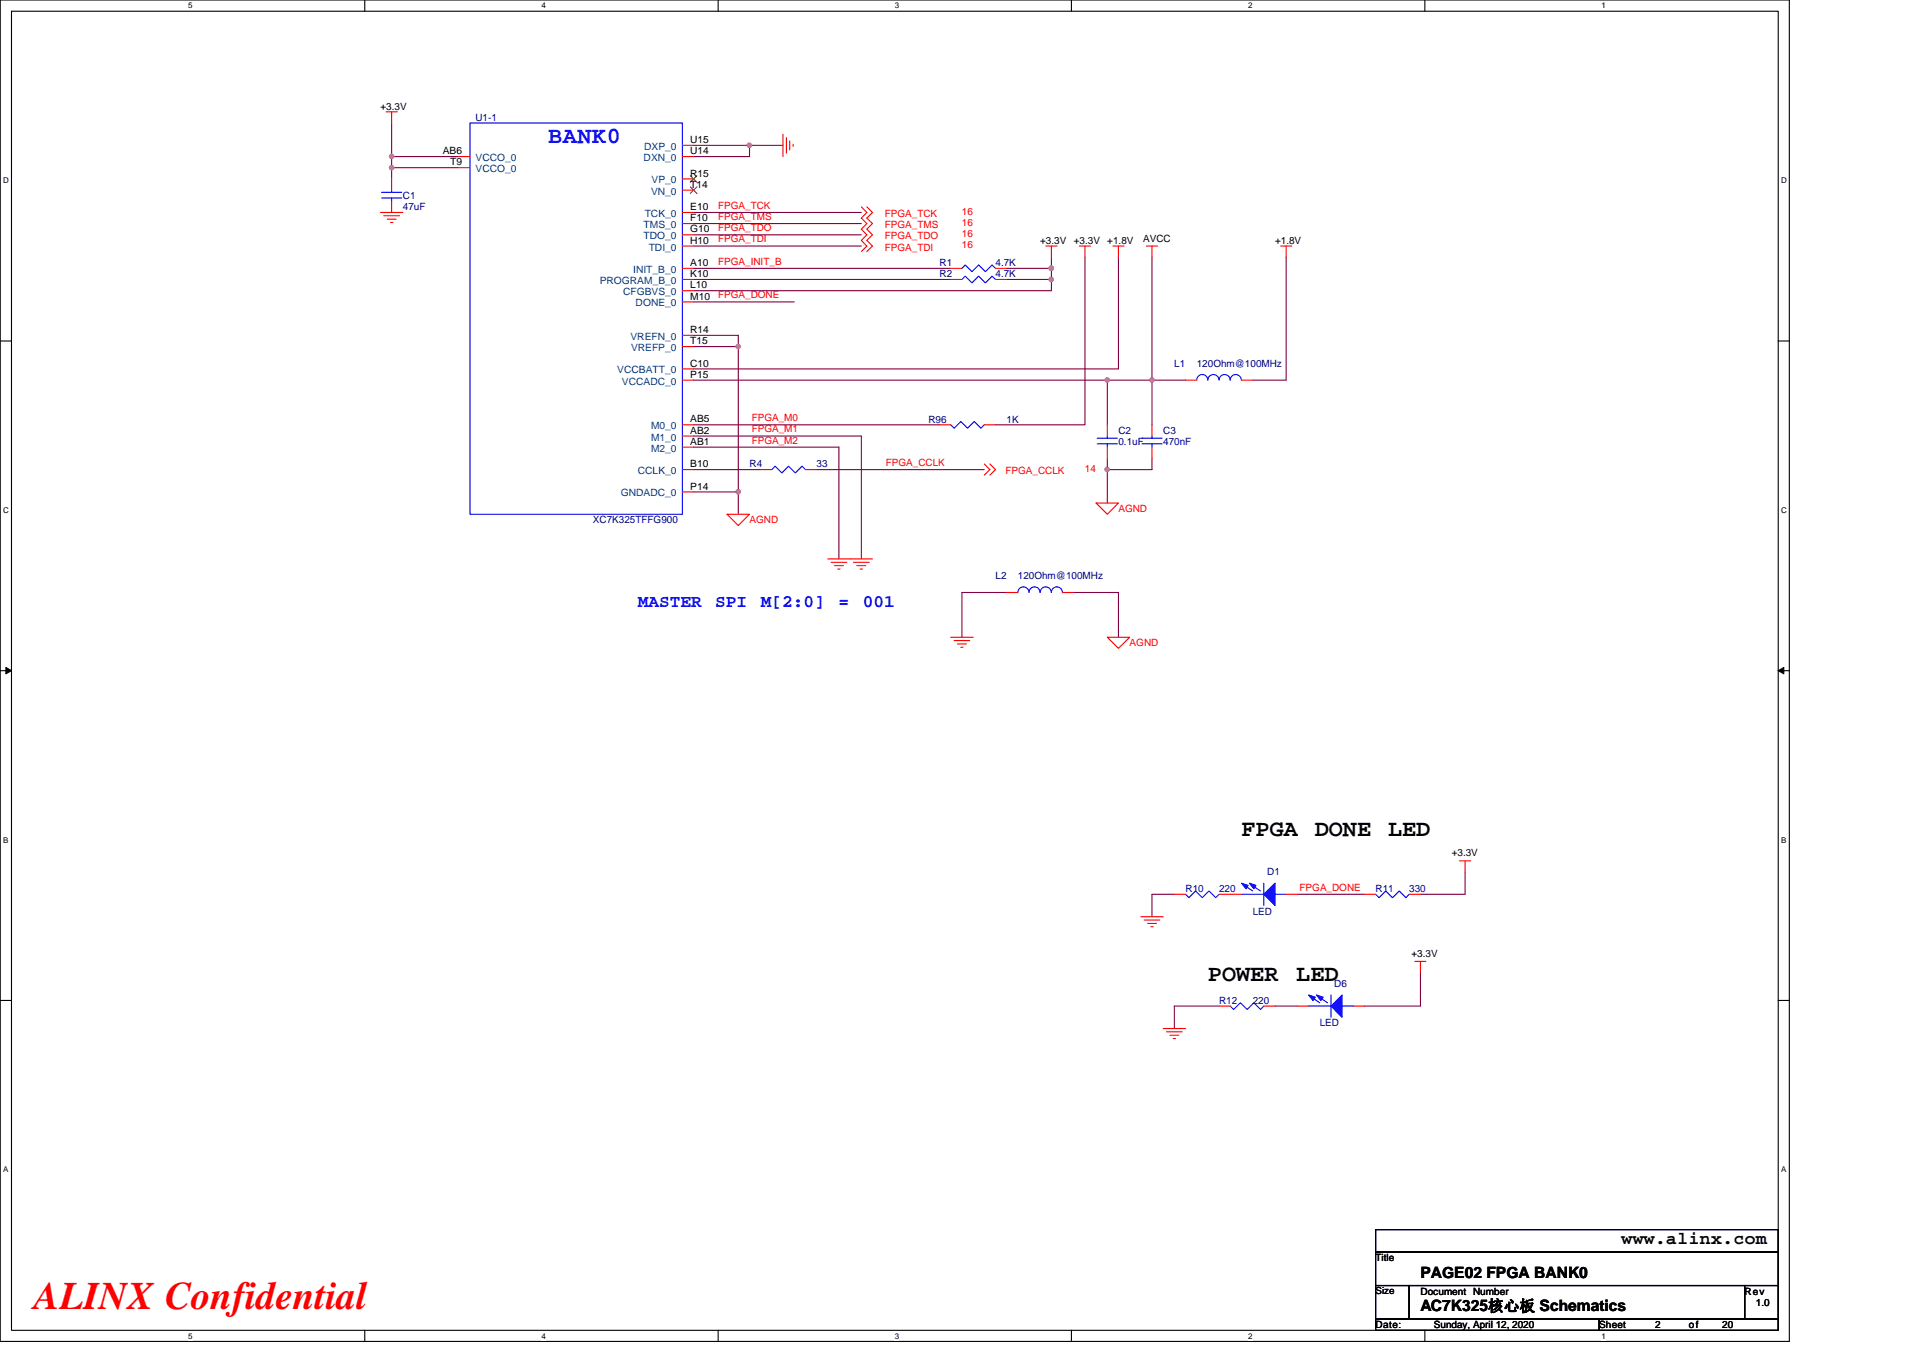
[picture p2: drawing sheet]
<svg xmlns="http://www.w3.org/2000/svg" width="297mm" height="210mm" viewBox="0 0 297 210" stroke-linecap="round" stroke-linejoin="round" font-family="sans-serif">
<path d="M0 0h276.4v207.3h-276.4zM1.8 1.7h272.9v203.8h-272.9z" fill="none" stroke="#000" stroke-width=".17"/>
<g fill="#fff">
<path d="M29.1 .2h.6v1.4h-.6z"/>
<path d="M29.1 205.7h.6v1.4h-.6z"/>
</g>
<path d="M56.3 0v1.7M56.3 205.5v1.8" fill="none" stroke="#000" stroke-width=".17"/>
<g fill="#fff">
<path d="M83.6 .2h.7v1.4h-.7z"/>
<path d="M83.6 205.7h.7v1.4h-.7z"/>
</g>
<path d="M110.9 0v1.7M110.9 205.5v1.8" fill="none" stroke="#000" stroke-width=".17"/>
<g fill="#fff">
<path d="M138.2 .2h.7v1.4h-.7z"/>
<path d="M138.2 205.7h.7v1.4h-.7z"/>
</g>
<path d="M165.5 0v1.7M165.5 205.5v1.8" fill="none" stroke="#000" stroke-width=".17"/>
<g fill="#fff">
<path d="M192.8 .2h.6v1.4h-.6z"/>
<path d="M192.8 205.7h.6v1.4h-.6z"/>
</g>
<path d="M220.1 0v1.7M220.1 205.5v1.8" fill="none" stroke="#000" stroke-width=".17"/>
<g fill="#fff">
<path d="M247.4 .2h.6v1.4h-.6z"/>
<path d="M247.4 205.7h.6v1.4h-.6z"/>
<path d="M.5 27.2h.8v1.4h-.8z"/>
<path d="M275.1 27.2h.9v1.4h-.9z"/>
<path d="M.5 78.1h.8v1.4h-.8z"/>
<path d="M275.1 78.1h.9v1.4h-.9z"/>
</g>
<path d="M0 52.7h1.8M274.7 52.7h1.7" fill="none" stroke="#000" stroke-width=".17"/>
<g fill="#fff">
<path d="M.5 129.1h.8v1.4h-.8z"/>
<path d="M275.1 129.1h.8v1.4h-.8z"/>
</g>
<path d="M0 103.6h1.8M274.7 103.6h1.7" fill="none" stroke="#000" stroke-width=".17"/>
<path d="M.9 103.1l.9 .5-.9 .5zM274.7 103.6l.8-.5v1z" fill="#000" stroke="#000" stroke-width=".15"/>
<g fill="#fff">
<path d="M.5 180h.8v1.4h-.8z"/>
<path d="M275.1 180h.8v1.4h-.8z"/>
</g>
<path d="M0 154.6h1.8M274.7 154.6h1.7M212.5 190h62.2v3.5h-62.2zM212.5 193.5h62.2v5.1h-62.2zM212.5 198.6h5.2v5.2h-5.2zM217.7 198.6h51.8v5.2h-51.8zM269.5 198.6h5.2v5.2h-5.2zM212.5 203.8h34.5v1.7h-34.5zM247 203.8h27.7v1.7h-27.7z" fill="none" stroke="#000" stroke-width=".17"/>
<g fill="none" stroke="#800040" stroke-width=".17">
<path d="M60.5 19v5.2h10.4M60.5 25.9v1.7M60.5 24.2v1.7h10.4M107.1 38h26M107.1 36.3h26M107.1 32.8h26M107.1 34.5h26M107.1 22.5h8.7v1.7h-8.7M115.8 22.5h5.1M162.4 39.7v1.8M167.6 39.7v25.9h-13.8M172.8 39.7v17.3h-65.7"/>
<path d="M177.9 39.7v19M198.7 39.7v19h-5.2M107.1 46.7h15.6M107.1 53.6h6.9M107.1 43.2h39.8M107.1 41.5h39.8M107.1 58.7h63.9v6.9M107.1 51.8h6.9v1.8M114 53.6v22.4M155.5 41.5h6.9M155.5 43.2h6.9M162.4 43.2v1.7h-55.3"/>
<path d="M162.4 41.5v1.7M171 58.7h6.9M177.9 58.7v6.9M177.9 58.7h5.2M107.1 72.6h10.4M107.1 69.1h22.5v17.3M107.1 67.4h26v19M107.1 65.6h38M107.1 76h6.9M114 76v3.5M126.1 72.6h25.9M171 70.8v1.8"/>
<path d="M171 72.6v5.1M177.9 70.8v1.8h-6.9M155.5 91.5h-6.9v7M165.9 91.5h6.9v7M181.4 138.2h-3.5v3.4M200.4 138.2h10.4M226.3 134.7v3.5h-6.9M188.3 155.4h-6.9v3.5M197 155.4h3.4M219.4 150.3v5.1h-8.6"/>
</g>
<g fill="#f0f" stroke="#f0f" stroke-width=".17">
<circle cx="115.8" cy="22.5" r=".34"/>
<circle cx="162.4" cy="41.4" r=".34"/>
<circle cx="162.4" cy="43.2" r=".34"/>
<circle cx="114" cy="76" r=".34"/>
<circle cx="114" cy="53.5" r=".33"/>
<circle cx="177.9" cy="58.7" r=".34"/>
<circle cx="171" cy="58.7" r=".34"/>
<circle cx="60.5" cy="24.2" r=".34"/>
<circle cx="60.5" cy="25.9" r=".34"/>
<circle cx="171" cy="72.5" r=".34"/>
</g>
<g fill="none" stroke="#f00" stroke-width=".17">
<path d="M59.6 17.3h1.8M60.5 17.3v1.7M58.8 32.8h3.4M59.3 33.3h2.4M59.8 33.9h1.4M60.3 34.4h.4M60.5 27.6v1.8M60.5 31.1v1.7M70.9 24.2h1.7M70.9 25.9h1.7M105.4 27.6h1.7M105.4 29.4h1.7"/>
<path d="M105.4 24.2h1.7M105.4 22.5h1.7M105.4 32.8h1.7M105.4 34.5h1.7M105.4 36.3h1.7M105.4 38h1.7M120.9 20.7v3.5M121.5 21.3v2.4M122 21.8v1.4M122.5 22.3v.3M133.1 32l.8 .8-.8 .9 .8 .8-.8 .9 .8 .9-.8 .8 .8 .9-.8 .9M133.9 32l.9 .8-.9 .9 .9 .8-.9 .9 .9 .9-.9 .8 .9 .9-.9 .9"/>
<path d="M161.5 38h1.8M162.4 38v1.7M166.7 38h1.7M167.6 38v1.7M171.9 38h1.7M172.8 38v1.7M177.1 38h1.7M177.9 38v1.7M197.8 38h1.7M198.7 38v1.7M105.4 58.7h1.7M105.4 51.8h1.7"/>
<path d="M105.4 53.6h1.7M105.4 57h1.7M105.4 41.5h1.7M105.4 43.2h1.7M105.4 44.9h1.7M105.4 46.7h1.7M146.9 43.2h1.7M146.9 41.5h1.7M153.8 43.2h1.7M153.8 41.5h1.7M183.1 58.7h1.8M191.8 58.7h1.7"/>
<path d="M105.4 76h1.7M105.4 72.6h1.7M105.4 69.1h1.7M105.4 65.6h1.7M105.4 67.4h1.7M112.3 79.5h3.5l-1.8 1.7zM117.5 72.6h1.7M124.4 72.6h1.7M145.1 65.6h1.8M152 71.7l.9 .9-.9 .8M152 65.6h1.8M152.9 71.7l.9 .9-.9 .8"/>
<path d="M169.3 77.7h3.5l-1.8 1.8zM171 65.6v1.8M171 69.1v1.7M177.9 65.6v1.8M177.9 69.1v1.7M127.9 86.4h6.9M128.4 86.9h2.4M128.9 87.4h1.4M129.4 87.9h.4M131.8 86.9h2.5M132.4 87.4h1.3M132.9 87.9h.3"/>
<path d="M146.9 98.5h3.4M147.4 99h2.4M147.9 99.5h1.4M155.5 91.5h1.7M164.1 91.5h1.8M171 98.5h3.5l-1.7 1.7zM148.4 100h.4M181.4 138.2h1.7M188.3 138.2h3.5M198.7 138.2h1.7M210.8 138.2h1.7M217.7 138.2h1.7"/>
<path d="M225.4 133h1.8M226.3 133v1.7M176.2 141.6h3.5M176.7 142.2h2.5M177.3 142.7h1.3M177.8 143.2h.3M179.7 158.9h3.4M180.2 159.4h2.4M180.7 160h1.4M188.3 155.4h1.7M195.2 155.4h1.8M200.4 155.4h1.7"/>
<path d="M209 155.4h1.8M218.5 148.5h1.8M219.4 148.5v1.8M181.2 160.5h.4"/>
</g>
<g fill="none" stroke="#00f" stroke-width=".17">
<path d="M72.6 19h32.8v60.5h-32.8zM58.9 30.6h3.2M58.9 29.7h3.2M60.5 29.4v.3M60.5 30.6v.5M148.6 43.2l.5-.5 1 1 1.1-1 1 1 1-1 .6 .5M148.6 41.5l.5-.6 1 1.1 1.1-1.1 1 1.1 1-1.1 .6 .6M186.6 58.7a.85 .85 0 0 0-.9-.8 .85 .85 0 0 0-.8 .8M188.3 58.7a.86 .86 0 0 0-.9-.8 .86 .86 0 0 0-.8 .8M190 58.7a.85 .85 0 0 0-.8-.8 .85 .85 0 0 0-.9 .8M191.7 58.7a.86 .86 0 0 0-.8-.8 .86 .86 0 0 0-.9 .8M119.2 72.6l.5-.6 1.1 1.1 1-1.1 1 1.1 1.1-1.1 .5 .6"/>
<path d="M146.9 65.6l.5 .6 1-1.1 1.1 1.1 1-1.1 1 1.1 .5-.6M169.5 68.6h3.1M169.5 67.7h3.1M171 67.4v.3M171 68.6v.5M176.4 68.6h3.1M176.4 67.7h3.1M177.9 67.4v.3M177.9 68.6v.5M160.7 91.5a.86 .86 0 0 0-.9-.8 .86 .86 0 0 0-.9 .8 .86 .86 0 0 0-.8-.8 .86 .86 0 0 0-.9 .8M162.4 91.5a.86 .86 0 0 0-.9-.8 .86 .86 0 0 0-.8 .8M164.1 91.5a.85 .85 0 0 0-.8-.8 .85 .85 0 0 0-.9 .8"/>
<path d="M183.1 138.2l.5 .5 1.1-1 1 1 1-1 1.1 1 .5-.5M191.8 138.2h3.4M191.9 136.6l1.6 1.1M193.1 136.6l1.6 1.1M195.2 136.5v3.4M197 138.2h1.7M212.5 138.2l.5 .5 1.1-1 1 1 1-1 1.1 1 .5-.5M190 155.4l.6 .6 1-1.1 1 1.1 1.1-1.1 1 1.1 .5-.6M202.1 155.4h3.5M202.3 153.9l1.6 1M203.5 153.9l1.6 1M205.6 153.7v3.5"/>
<path d="M207.3 155.4h1.7"/>
</g>
<path d="M106.6 27.1l1.1 1.1M106.6 28.9l1.1 1M107.7 27.1l-1.1 1.1M107.7 28.9l-1.1 1" fill="none" stroke="#804000" stroke-width=".15"/>
<g fill="#00f" stroke="#00f" stroke-width=".17">
<path d="M207.3 153.7v3.5l-1.7-1.8z" fill-rule="evenodd"/>
<path d="M203.3 153.7l1.1 .4-.4 .5z" fill-rule="evenodd"/>
<path d="M202.1 153.7l1.1 .4-.4 .5z" fill-rule="evenodd"/>
<path d="M195.2 138.2l1.8-1.7v3.4z" fill-rule="evenodd"/>
<path d="M193 136.5l1 .3-.3 .5z" fill-rule="evenodd"/>
<path d="M191.8 136.5l1 .3-.3 .5z" fill-rule="evenodd"/>
</g>
<text font-size="6" fill="#f00" x="5.2" y="202.3">ALINX Confidential</text>
<text font-size="3.6" fill="#00f" x="84.7" y="22">BANK0</text>
<g font-size="3.6">
<text x="191.8" y="129.1">FPGA</text>
<text x="203.1" y="129.1">DONE</text>
<text x="214.4" y="129.1">LED</text>
<text x="186.6" y="151.6">POWER</text>
<text x="200.2" y="151.6">LED</text>
</g>
<g font-size="2.8" fill="#00f">
<text x="98.5" y="93.8">MASTER</text>
<text x="110.5" y="93.8">SPI</text>
<text x="117.5" y="93.8">M[2:0]</text>
<text x="129.5" y="93.8">=</text>
<text x="133.3" y="93.8">001</text>
</g>
<text font-size="2.8" x="250.5" y="192.3">www.alinx.com</text>
<g font-size="2.4">
<text x="219.4" y="197.4">PAGE02 FPGA BANK0</text>
<text x="219.4" y="202.6">AC7K325核心板 Schematics</text>
</g>
<g font-size="1.5">
<text x="58.8" y="17">+3.3V</text>
<text x="68.4" y="23.8">AB6</text>
<text x="106.6" y="23.8">U14</text>
<text x="106.6" y="22.1">U15</text>
<text x="69.5" y="25.5">T9</text>
<text x="106.6" y="27.3">R15</text>
<text x="106.6" y="29">T14</text>
<text x="106.6" y="34.2">F10</text>
<text x="106.6" y="35.9">G10</text>
<text x="106.6" y="32.5">E10</text>
<text x="106.6" y="41.1">A10</text>
<text x="106.6" y="37.7">H10</text>
<text x="160.7" y="37.7">+3.3V</text>
<text x="165.9" y="37.7">+3.3V</text>
<text x="171" y="37.7">+1.8V</text>
<text x="176.6" y="37.3">AVCC</text>
<text x="197" y="37.7">+1.8V</text>
<text x="106.6" y="46.3">M10</text>
<text x="106.6" y="44.6">L10</text>
<text x="106.6" y="42.8">K10</text>
<text x="106.6" y="51.5">R14</text>
<text x="106.6" y="53.2">T15</text>
<text x="106.6" y="58.4">P15</text>
<text x="106.6" y="56.6">C10</text>
<text x="106.6" y="65.3">AB5</text>
<text x="106.6" y="68.7">AB1</text>
<text x="106.6" y="67">AB2</text>
<text x="106.6" y="72.2">B10</text>
<text x="106.6" y="75.6">P14</text>
<text x="224.2" y="132.3">+3.3V</text>
<text x="218" y="147.9">+3.3V</text>
<text x="212.5" y="194.9">Title</text>
<text x="212.5" y="200">Size</text>
<text x="219.4" y="200">Document Number</text>
<text x="269.5" y="200">Rev</text>
<text x="271.2" y="201.8">1.0</text>
<text x="212.5" y="205.2">Date:</text>
<text x="221.5" y="205.2">Sunday, April 12, 2020</text>
<text x="247" y="205.2">Sheet</text>
<text x="255.7" y="205.2">2</text>
<text x="260.9" y="205.2">of</text>
<text x="266" y="205.2">20</text>
</g>
<g font-size="1.5" fill="#000080">
<text x="73.4" y="18.7">U1-1</text>
<text x="62.2" y="30.8">C1</text>
<text x="62.2" y="32.5">47uF</text>
<text x="145.1" y="41.1">R1</text>
<text x="153.8" y="41.1">4.7K</text>
<text x="145.1" y="42.9">R2</text>
<text x="153.8" y="42.9">4.7K</text>
<text x="181.4" y="56.7">L1</text>
<text x="184.9" y="56.7">120Ohm@100MHz</text>
<text x="143.4" y="65.3">R96</text>
<text x="155.5" y="65.3">1K</text>
<text x="172.8" y="67">C2</text>
<text x="172.8" y="68.8">0.1uF</text>
<text x="179.7" y="67">C3</text>
<text x="179.7" y="68.8">470nF</text>
<text x="115.8" y="72.2">R4</text>
<text x="126.1" y="72.2">33</text>
<text x="91.6" y="80.9">XC7K325TFFG900</text>
<text x="153.8" y="89.5">L2</text>
<text x="157.2" y="89.5">120Ohm@100MHz</text>
<text x="183.1" y="137.9">R10</text>
<text x="188.3" y="137.9">220</text>
<text x="195.7" y="135.3">D1</text>
<text x="212.5" y="137.9">R11</text>
<text x="217.7" y="137.9">330</text>
<text x="193.5" y="141.3">LED</text>
<text x="188.3" y="155.1">R12</text>
<text x="193.5" y="155.1">220</text>
<text x="206.1" y="152.5">D6</text>
<text x="203.9" y="158.6">LED</text>
</g>
<g font-size="1.5" fill="#004080">
<text x="99.5" y="23.2">DXP_0</text>
<text x="73.5" y="24.9">VCCO_0</text>
<text x="73.5" y="26.6">VCCO_0</text>
<text x="99.4" y="24.9">DXN_0</text>
<text x="100.6" y="28.3">VP_0</text>
<text x="99.4" y="35.2">TMS_0</text>
<text x="99.6" y="33.5">TCK_0</text>
<text x="100.6" y="30.1">VN_0</text>
<text x="99.4" y="37">TDO_0</text>
<text x="100.2" y="38.7">TDI_0</text>
<text x="92.6" y="43.9">PROGRAM_B_0</text>
<text x="96.2" y="45.6">CFGBVS_0</text>
<text x="97.8" y="42.2">INIT_B_0</text>
<text x="98.2" y="47.3">DONE_0</text>
<text x="97.4" y="52.5">VREFN_0</text>
<text x="95.4" y="57.7">VCCBATT_0</text>
<text x="96.1" y="59.4">VCCADC_0</text>
<text x="97.5" y="54.3">VREFP_0</text>
<text x="100.6" y="69.8">M2_0</text>
<text x="100.6" y="66.3">M0_0</text>
<text x="100.6" y="68.1">M1_0</text>
<text x="95.9" y="76.7">GNDADC_0</text>
<text x="98.5" y="73.3">CCLK_0</text>
</g>
<g font-size="1.5" fill="#f00">
<text x="110.9" y="35.7">FPGA_TDO</text>
<text x="110.9" y="32.3">FPGA_TCK</text>
<text x="110.9" y="34">FPGA_TMS</text>
<text x="136.7" y="33.5">FPGA_TCK</text>
<text x="136.7" y="35.3">FPGA_TMS</text>
<text x="148.6" y="33.2">16</text>
<text x="148.6" y="34.9">16</text>
<text x="110.9" y="37.5">FPGA_TDI</text>
<text x="110.9" y="40.9">FPGA_INIT_B</text>
<text x="136.7" y="37">FPGA_TDO</text>
<text x="136.7" y="38.7">FPGA_TDI</text>
<text x="148.6" y="36.6">16</text>
<text x="148.6" y="38.4">16</text>
<text x="110.9" y="46.1">FPGA_DONE</text>
<text x="116.1" y="65.1">FPGA_M0</text>
<text x="116.1" y="68.5">FPGA_M2</text>
<text x="116.1" y="66.8">FPGA_M1</text>
<text x="136.8" y="72">FPGA_CCLK</text>
<text x="155.3" y="73.3">FPGA_CCLK</text>
<text x="167.6" y="72.9">14</text>
<text x="115.8" y="80.9">AGND</text>
<text x="172.8" y="79.1">AGND</text>
<text x="174.5" y="99.9">AGND</text>
<text x="200.7" y="137.6">FPGA_DONE</text>
</g>
<g font-size="1.2">
<text x="29.1" y="1.3">5</text>
<text x="83.6" y="1.3">4</text>
<text x="138.2" y="1.3">3</text>
<text x="192.8" y="1.3">2</text>
<text x="247.4" y="1.3">1</text>
<text x=".5" y="28.3">D</text>
<text x="275.1" y="28.3">D</text>
<text x=".5" y="79.2">C</text>
<text x="275.1" y="79.2">C</text>
<text x=".5" y="130.2">B</text>
<text x="275.1" y="130.2">B</text>
<text x=".5" y="181.1">A</text>
<text x="275.1" y="181.1">A</text>
<text x="29.1" y="206.8">5</text>
<text x="83.6" y="206.8">4</text>
<text x="138.2" y="206.8">3</text>
<text x="192.8" y="206.8">2</text>
<text x="247.4" y="206.8">1</text>
</g>
</svg>
